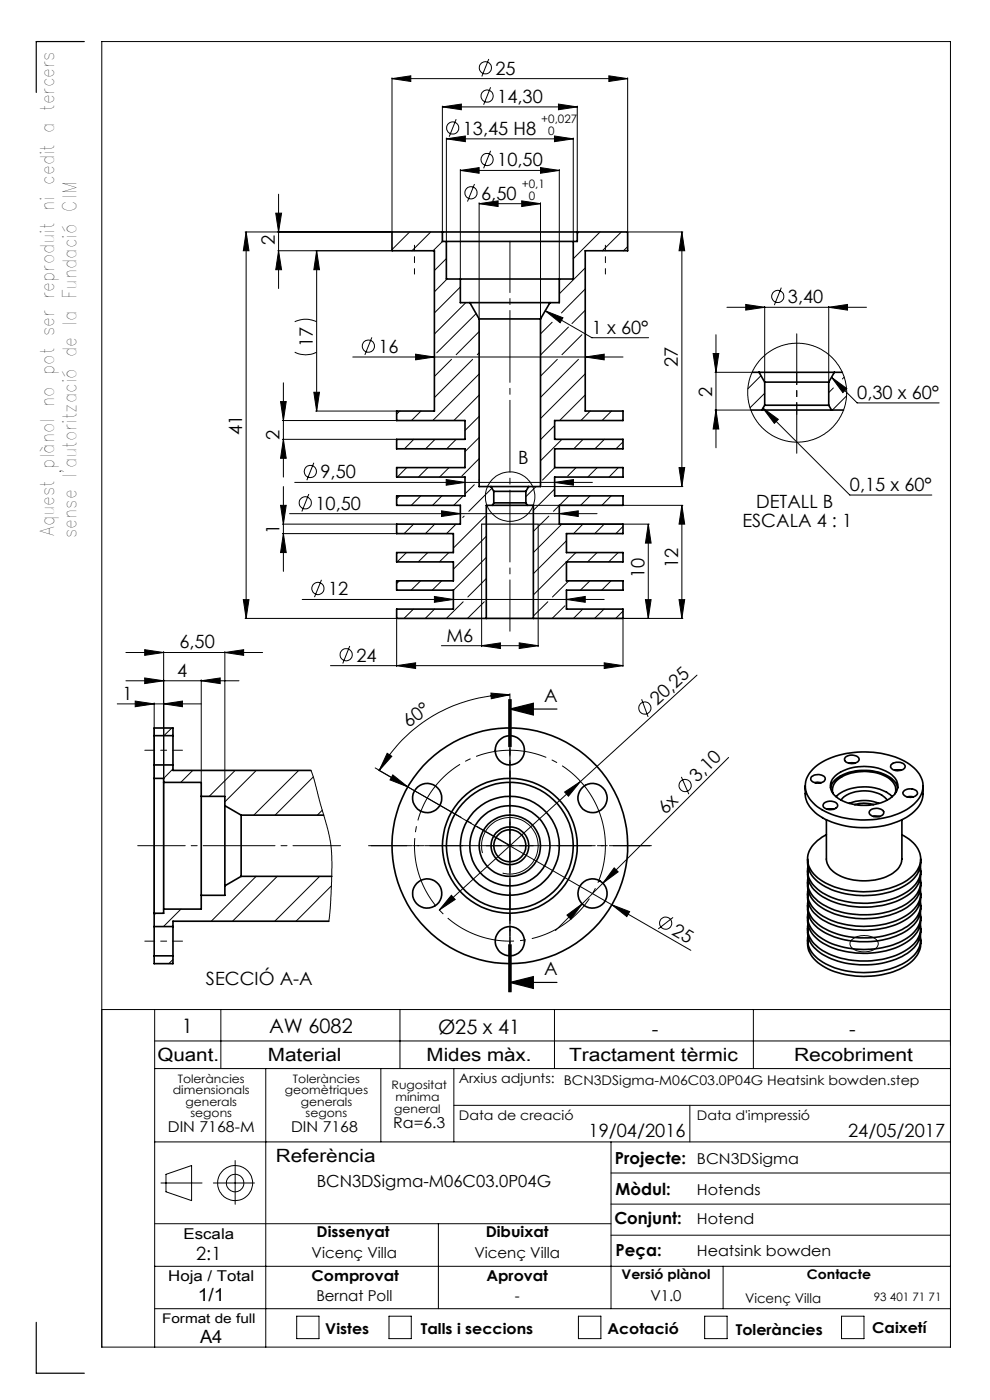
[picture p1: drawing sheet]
<svg xmlns="http://www.w3.org/2000/svg" width="210mm" height="297mm" viewBox="0 0 210 297" stroke-linecap="round" stroke-linejoin="round" font-family="sans-serif">
<g fill="none" stroke="#000" stroke-width=".21">
<path d="M83.1 16.7l4-.6v1.2zM83.1 16.5v32.5M83.1 16.7h50M103.7 12.5l-1.5 3.7M104.1 18.5l-1.5 3.7M129.2 16.1l3.9 .6-3.9 .6zM133.1 16.5v32.5M93.8 22.7l4.1-.6v1.2zM93.8 22.5v26.5M93.8 22.7h28.6M94.7 29.5l4-.6v1.2zM94.7 29.3v21.7"/>
<path d="M94.7 29.5h26.9M96.8 25.3l-1.5 3.7M97.6 36.2l4-.6v1.2zM97.6 35.9v23.1M97.6 36.2h21M100.6 39l-1.4 3.8M104.1 32l-1.5 3.7M114.7 35.6l3.9 .6-3.9 .6zM117.6 28.9l4 .6-4 .6zM118.5 22.1l3.9 .6-3.9 .6zM118.6 35.9v23.1M121.6 29.3v21.7"/>
<path d="M122.4 22.5v26.5M52 49.2h30.9M52.2 49.2l.6 4h-1.2zM52.2 49.2v82M58.5 45.2h1.2l-.6 4zM58.9 53.2h24M59.1 53.2l.6 4h-1.2zM59.1 41.2v20M67.2 53.2l.6 4h-1.2zM67.2 53.2v34M86.9 49.2l-3.8 3.7M91.4 49.2l-4 4"/>
<path d="M93.9 51.2l-2 2M94.7 54.9l-2.6 2.5M94.8 59.2l-2.7 2.7M101.6 43.2l4.1-.6v1.2zM101.6 43v24.5M101.6 43.2h13.1M110.7 42.6l4 .6-4 .6zM114.7 43v24.5M122.8 49.2l-.4 .4M124.1 56.8l-5.5 5.5M127.3 49.2l-5.7 5.7M131.8 49.2l-4 4"/>
<path d="M133.1 52.3l-.8 .9M133.3 49.2h11.6M144.6 49.2l.6 4h-1.2zM144.6 49.2v54M62.5 74.7a5.1 5.1 0 0 0 4.7 0M62.5 68.3a5.4 5.4 0 0 1 4.7 0M74.8 75.7h57.4M78.9 71.6l-1.5 3.7M88.2 75.1l3.9 .6-3.9 .6zM95.8 76.2l-3.7 3.7M97.6 60.9l-5.5 5.5M98.8 64.2l-6.7 6.7"/>
<path d="M100.3 76.2l-8.2 8.1M101 66.5l-8.4 8.4M101.6 79.3l-9.8 9.9M101.6 74.9l-.4 .3M101.6 70.3l-4.8 4.9M115.6 65.9l3.8 1.5-.6 1.1zM115.6 65.9l10 5.7h12M116.8 64.2l-.3 .3M117.1 68.4l-2.4 2.4M118.2 76.2l-3.5 3.6M120.6 69.4l-5.9 5.8M122.7 76.2l-8 8.1"/>
<path d="M123.4 71l-4.2 4.2M124.1 75.7l4.1-.6v1.2zM124.1 65.8l-2.8 2.8M124.1 79.3l-9.4 9.5M124.1 61.3l-5 5.1M151.3 75h1.2l-.6 4zM151.7 79h7.6M151.9 71v24M154.2 65.2h29.6M158.2 64.6l4 .6-4 .6zM161.4 79.7l-2.8 2.8M162.2 65v15.9"/>
<path d="M165.7 61l-1.4 3.7M175.8 65.2l4-.6v1.2zM175.8 65v15.9M59.5 85.2h1.2l-.6 4zM59.9 93.2h24.1M59.9 89.2h24.1M60.1 93.2l.6 4h-1.2zM60.1 81.2v20M66.6 83.2h1.2l-.6 4zM66.6 98.2l-1.5 3.7M67 87.2h17M84.8 87.2l-.7 .6"/>
<path d="M86.3 99.2l-2 2M87.8 93.2l-2 2M89.3 87.2l-2 2M90.8 99.2l-2 2M92.3 93.2l-2 2M95.3 99.2l-2.1 2M96.8 93.2l-2 2M101.6 88.3l-3 3M101.6 92.8l-3 3M101.6 83.8l-5.3 5.4M101.6 97.3l-3.6 3.7M117.7 90.3l-3 3"/>
<path d="M117.7 99.2l-2.6 2.6M119.2 93.2l-4.5 4.6M122.2 99.2l-1.8 1.8M123.7 93.2l-2 2M124.1 83.8l-5.4 5.4M125.2 87.2l-2 2M126.7 99.2l-2 2M128.2 93.2l-2 2M129.7 87.2l-2 2M131.2 99.2l-2 2M132.2 93.7l-1.5 1.5M144 99.2h1.2l-.6 4z"/>
<path d="M151.7 87h7.4M151.9 87l.6 4h-1.2zM161.8 86.6l3.3 2.4-.8 .8zM161.8 86.6l18.5 18.4h17.4M162.2 83.4l-3.1 3.1M176.4 80l3.2 2.4-.8 .9zM176.4 80l5.4 5.5h17.4M176.8 82.3l-1 1M179.1 80l-.4 .4M179.6 84l-3 3M59.5 107.2h1.2l-.6 4zM59.9 111.2h24.1"/>
<path d="M59.9 113.2h24.1M60.1 113.2l.6 4h-1.2zM60.1 103.2v18M61.4 109h65.2M62.5 102.3h63.2M65.5 104.8l-1.5 3.7M84.8 105.2l-.7 .6M86.2 117.2l-2 2M87.7 111.2l-2 2M89.3 105.2l-2.1 2M90.7 117.2l-2 2M92.2 111.2l-2 2"/>
<path d="M93.7 108.4l3.9 .6-3.9 .6zM93.7 105.2l-1.9 2M94.7 101.7l3.9 .6-3.9 .6zM95.2 117.2l-2 2M96.7 111.2l-2 2M98.2 105.2l-2 2M98.5 109.5l-.4 .3M100.6 102.8l-2 2M101.6 101.8h.1M102.2 111.2v20M102.9 109.5l-6.7 6.8M103.2 113.8l-7 7"/>
<path d="M103.2 118.2l-7 7M104.4 103.6l-5 4.9M104.7 107.2h40.2M113.7 103.2l-2.2 2.2M114.2 111.2v20M114.3 111.2h23.4M114.9 103.2h30M116.4 109.5l-3.3 3.2M117.7 102.3l3.9-.6v1.2zM117.7 103.7l-4.6 4.6M118.1 107.7l-.7 .8M118.6 109l4.1-.6v1.2z"/>
<path d="M119.2 111.2l-6.1 6M120.2 114.7l-7.1 7M120.7 105.2l-2.4 2.4M122.2 117.2l-9.1 9M123.6 111.2l-1.9 2M125.2 105.2l-2 2M126.6 117.2l-2 2M128.2 111.2l-2 2M129.6 105.2l-1.9 2M131.1 117.2l-2 2M132.2 111.7l-1.6 1.5M137.5 111.2l.6 4h-1.2z"/>
<path d="M137.5 111.2v20M144.6 107.2l.6 4h-1.2zM144.6 107.2v24M26.7 138.4h29M30.7 137.8l4 .6-4 .6zM34.7 138.2v54.5M47.7 138.4l4-.6v1.2zM47.7 138.2v30.5M51.6 127.2h1.2l-.6 4zM52 131.2h32M64.1 127.2h64.1M68.2 123l-1.5 3.7"/>
<path d="M74.2 137.1l-1.5 3.7M84.1 131.4v10M84.7 123.2l-.6 .6M87.7 129.2l-2 2M89.2 123.2l-2 2M92.1 126.5l4.1 .7-4.1 .6zM92.2 129.2l-2 2M93.6 137h20.6M93.7 123.2l-2 2M98.2 127.7l-3.5 3.5M102.2 137l4-.6v1.2zM102.2 131.4v5.8"/>
<path d="M102.7 127.7l-3.5 3.5M103.2 122.7l-4 3.9M103.4 131.2h41.5M110.1 136.4l4.1 .6-4.1 .6zM114.2 131.4v5.8M116.2 127.7l-3.1 3M119.8 128.5l-2.7 2.7M120.2 127.2l3.9-.7v1.3zM120.7 123.2l-3.5 3.4M123.6 129.2l-2 2M125.1 123.2l-2 2M128.1 129.2l-2 2"/>
<path d="M129.6 123.2l-2 2M132.2 131.4v10M132.2 125.2h-.1M132.2 129.6l-1.6 1.6M136.9 127.2h1.2l-.6 4zM144 127.2h1.2l-.6 4zM24.9 149.3h17.8M26.7 144.4h24M28.7 148.7l4 .6-4 .6zM30.7 143.8l4 .6-4 .6zM32.7 149.1v44.4M34.7 149.3l4-.6v1.2z"/>
<path d="M36.4 154.4l-1.6 1.7M42.7 144.4l4-.6v1.2zM42.7 144.2v21.6M70.1 141.2h62.1M82.1 159.8l1 .6-2.7 3.1zM84.1 141.2l4.1-.6v1.2zM104.1 147l4.1 .4-4 .8zM108.2 147.4a31.9 31.9 0 0 0-27.8 16.1M108.2 147.2v2M128.2 140.6l4 .6-4 .6zM136.1 148.3l1.4 3.8M147.8 143.2l-24.7 22.6"/>
<path d="M36.7 163.1l-2 2M40.9 163.4l-2.6 2.6M49.9 163.4l-5.5 5.5M54.4 163.4l-6.7 6.7M63.4 163.4l-9.6 9.5M65.9 163.4l.7 1.9 1.3 5.2 1.4 4.6 .9 4.5 .2 3.1-.1 4.4-.2 5.6-.4 2.7M66.5 164.8l-8.2 8.1M68.4 171.9l-1.1 1M79.6 162.9l6.9 4M80.3 163.4l10.2 5.8M83.3 164.4l3.2 2.5-3.8-1.5zM86.5 166.9l60 34.7"/>
<path d="M103.2 179.4h9.9M108.2 174.4v10M119.8 168l3.3-2.2-2.5 3.1zM123.1 165.8l-29.9 27.3M144.5 164.8l1.6 3.7M154.6 160.7l-36.8 36.7M33.1 193.7l-.4 .4M38.4 192.9l-3.7 3.7M54.3 185.9l-9.5 9.5M58.8 185.9l-9.5 9.5M67.8 185.9l-9.5 9.5M70.3 187.9l-7.5 7.5"/>
<path d="M95.7 189.9l.9 .9-3.4 2.3zM102.3 181a6 6 0 0 1 5.3-7.6 6 6 0 0 1 6.5 6.5 6 6 0 0 1-7.5 5.3M120.3 194.1l3.2-2.4-2.4 3.3zM129.8 191.9l3.8 1.5-.6 1zM130.3 184.1l.8 .9-3.2 2.4zM142.8 194.6l-3.2 2.5M180.7 199.3a4.1 4.1 0 0 1 5.5 .4 1.57 1.57 0 0 1-1.6 2.1 3.9 3.9 0 0 1-4.2-1.1 1.08 1.08 0 0 1 .3-1.4zM21.6 214.2h180M32.8 214.2v71.6M36.7 203.5l-.9 .9M46.8 214.2v12.5M84.8 214.2v12.5"/>
<path d="M117.6 214.2v12.5M159.8 214.2v12.5M32.8 220.8h168.8M32.8 226.7h168.8M56.4 226.7v59.1M80.8 226.7v15.5M96.3 226.7v15.5M96.3 234.5h105.3M146.3 234.5v7.7M32.8 259.6h96.8M32.8 242.2h168.8M34.1 251h8.8"/>
<path d="M35.2 249.1l5.4-1.8v7.4l-5.4-1.9zM45.3 251h8.7M49.9 246.2v9.3M93 259.6v18M129.6 242.2v35.4M129.6 255.4h72M129.6 248.8h72M32.8 277.6h168.8M32.8 268.6h168.8M62.9 279.2h4.8v4.8h-4.8zM82.5 279.2h4.7v4.8h-4.7zM122.7 279.2h4.8v4.8h-4.8z"/>
<path d="M129.6 262h72M149.5 279.2h4.7v4.8h-4.7zM153.4 268.6v9M178.5 279.2h4.8v4.8h-4.8zM21.6 285.8h180v-277h-180v277"/>
<circle cx="103" cy="14.4" r="1.29"/>
<circle cx="96" cy="27.2" r="1.3"/>
<circle cx="103.3" cy="33.8" r="1.3"/>
<circle cx="103.3" cy="20.4" r="1.3"/>
<circle cx="99.9" cy="40.9" r="1.3"/>
<circle cx="78.1" cy="73.4" r="1.31"/>
<circle cx="165" cy="62.9" r="1.29"/>
<circle cx="169.1" cy="83.3" r="10.5"/>
<circle cx="64.8" cy="106.7" r="1.29"/>
<circle cx="65.8" cy="100" r="1.3"/>
<circle cx="108.2" cy="105.4" r="5.2"/>
<circle cx="67.4" cy="124.8" r="1.29"/>
<circle cx="73.4" cy="138.9" r="1.29"/>
<circle cx="136.8" cy="150.2" r="1.3"/>
<circle cx="145.3" cy="166.6" r="1.31"/>
<circle cx="141.2" cy="195.8" r="1.29"/>
<circle cx="49.9" cy="251" r="3.7"/>
<circle cx="49.9" cy="251" r="1.86"/>
</g>
<g fill="none" stroke="#000" stroke-width=".25">
<path d="M17.9 8.8h-10.2v10.8M102.2 111.2h12M107.9 148.4v10M108.2 150.4h9.9M108.2 150.4l4.9-1.2v2.5zM108.2 148.4v10M108.4 148.4v10M107.9 200.4v10M108.2 208.4h9.9M108.2 208.4l4.9-1.2v2.5zM108.2 200.4v10M108.4 200.4v10z"/>
<path d="M7.7 280.5v10.8h10.2"/>
</g>
<path d="M127.5 173.5a20.3 20.3 0 0 0-33.8-8.2 20.3 20.3 0 0 0 9.1 33.6 20.3 20.3 0 0 0 25.1-24.2l-.4-1.2" fill="none" stroke="#000" stroke-width=".21" stroke-dasharray="15.2 1.3 1.3 1.3" stroke-dashoffset="1.2" stroke-linecap="butt"/>
<path d="M108.2 133.9v-82.7" fill="none" stroke="#000" stroke-width=".21" stroke-dasharray="15.2 1.3 1.3 1.3" stroke-dashoffset="4.4"/>
<path d="M108.2 148.4v62" fill="none" stroke="#000" stroke-width=".25" stroke-dasharray="6.3 1.3 1.3 1.3" stroke-dashoffset="2.7"/>
<path d="M108.3 179.4l-17.7-10.1" fill="none" stroke="#000" stroke-width=".21" stroke-dasharray="15.2 1.3 1.3 1.3" stroke-dashoffset="7"/>
<path d="M108.2 149.8v58" fill="none" stroke="#000" stroke-width=".21" stroke-dasharray="15.2 1.3 1.3 1.3" stroke-dashoffset="7.2"/>
<path d="M78.7 179.4h59.2" fill="none" stroke="#000" stroke-width=".21" stroke-dasharray="15.2 1.3 1.3 1.3" stroke-dashoffset="6.6"/>
<path d="M87.9 52v6.1M128.4 52v6.1" fill="none" stroke="#000" stroke-width=".21" stroke-dasharray="15.2 1.3 1.3 1.3" stroke-dashoffset="14.1"/>
<path d="M98.2 179.4h-20M108.2 169.4v-20M118.2 179.4h20M108.2 189.4v20" fill="none" stroke="#000" stroke-width=".21" stroke-dasharray="15.2 1.3 1.3 1.3" stroke-dashoffset="7.1"/>
<path d="M169 96.2v-25.4" fill="none" stroke="#000" stroke-width=".21" stroke-dasharray="15.2 1.3 1.3 1.3" stroke-dashoffset="4.5"/>
<path d="M169 79.1v8.8" fill="none" stroke="#000" stroke-width=".21" stroke-dasharray="15.2 1.3 1.3 1.3" stroke-dashoffset="12.7"/>
<path d="M30.7 159.2h8M30.7 199.7h8" fill="none" stroke="#000" stroke-width=".21" stroke-dasharray="15.2 1.3 1.3 1.3" stroke-dashoffset="13.1"/>
<path d="M72.2 179.4h-43" fill="none" stroke="#000" stroke-width=".21" stroke-dasharray="15.2 1.3 1.3 1.3" stroke-dashoffset="5.2"/>
<g fill="#000">
<path d="M83.1 16.7l4-.6v1.2zM129.2 16.1l3.9 .6-3.9 .6z"/>
<path d="M93.8 22.7l4.1-.6v1.2zM118.5 22.1l3.9 .6-3.9 .6z"/>
<path d="M94.7 29.5l4-.6v1.2zM117.6 28.9l4 .6-4 .6z"/>
<path d="M97.6 36.2l4-.6v1.2zM114.7 35.6l3.9 .6-3.9 .6zM115.6 65.9l3.8 1.5-.6 1.1zM161.8 86.6l3.3 2.4-.8 .8zM158.2 64.6l4 .6-4 .6zM175.8 65.2l4-.6v1.2zM176.4 80l3.2 2.4-.8 .9z"/>
<path d="M101.6 43.2l4.1-.6v1.2zM110.7 42.6l4 .6-4 .6zM88.2 75.1l3.9 .6-3.9 .6zM124.1 75.7l4.1-.6v1.2z"/>
<path d="M117.7 102.3l3.9-.6v1.2zM94.7 101.7l3.9 .6-3.9 .6z"/>
<path d="M118.6 109l4.1-.6v1.2zM93.7 108.4l3.9 .6-3.9 .6zM120.2 127.2l3.9-.7v1.3zM92.1 126.5l4.1 .7-4.1 .6z"/>
<path d="M144.6 107.2l.6 4h-1.2zM144 127.2h1.2l-.6 4zM59.5 107.2h1.2l-.6 4zM60.1 113.2l.6 4h-1.2zM67.2 53.2l.6 4h-1.2zM66.6 83.2h1.2l-.6 4zM137.5 111.2l.6 4h-1.2zM136.9 127.2h1.2l-.6 4zM151.3 75h1.2l-.6 4zM151.9 87l.6 4h-1.2z"/>
<path d="M51.6 127.2h1.2l-.6 4zM52.2 49.2l.6 4h-1.2zM144 99.2h1.2l-.6 4zM144.6 49.2l.6 4h-1.2zM60.1 93.2l.6 4h-1.2zM59.5 85.2h1.2l-.6 4zM59.1 53.2l.6 4h-1.2zM58.5 45.2h1.2l-.6 4z"/>
<path d="M110.1 136.4l4.1 .6-4.1 .6zM102.2 137l4-.6v1.2z"/>
<path d="M30.7 143.8l4 .6-4 .6zM42.7 144.4l4-.6v1.2zM30.7 137.8l4 .6-4 .6zM47.7 138.4l4-.6v1.2z"/>
<path d="M34.7 149.3l4-.6v1.2zM28.7 148.7l4 .6-4 .6z"/>
<path d="M84.1 141.2l4.1-.6v1.2zM128.2 140.6l4 .6-4 .6z"/>
<path d="M108.2 150.4l4.9-1.2v2.5zM108.2 208.4l4.9-1.2v2.5z"/>
<path d="M104.1 147l4.1 .4-4 .8zM82.1 159.8l1 .6-2.7 3.1z"/>
<path d="M83.3 164.4l-.6 1 3.8 1.5zM129.8 191.9l3.2 2.5 .6-1z"/>
<path d="M95.7 189.9l-2.5 3.2 3.4-2.3zM119.8 168l.8 .9 2.5-3.1z"/>
<path d="M120.3 194.1l.8 .9 2.4-3.3zM130.3 184.1l-2.4 3.3 3.2-2.4z"/>
</g>
<g fill="none" stroke="#000" stroke-width=".35">
<path d="M93.8 49.2h28.6M93.8 49.2v2h.9M93.8 49.2h-10.7v4h9v34h-8v2h14.5v4h-14.5v2h14.5v4h-14.5v2h14.5v4h-14.5v2h13.5v4h-13.5v2h12.1v4h-12.1v2h12.1v4h-12.1v2h12.1v4h-12.1v2h19.1M94.7 51.2h26.9M94.7 51.2v8h2.9M97.6 59.2h21M97.6 59.2v5h2.1M118.6 59.2v5h-1.9M121.6 51.2v8h-3M122.4 49.2v2h-.8M122.4 49.2h10.7v4h-9v34h8.1v2h-14.5v4h14.5v2h-14.5v4h14.5v2h-14.5v4h14.5v2h-13.6v4h13.6v2h-12v4h12v2h-12v4h12v2h-12v4h12v2h-19.1M99.7 64.2h17"/>
<path d="M99.7 64.2l1.9 3.5M101.6 67.7h13.1M101.6 67.7v35.5h2.5M114.7 67.7v35.5h-2.6M116.7 64.2l-2 3.5M159.5 79h1.5M161 79h16M161 79l1.2 2.1M177 79l-1.2 2.1M177 79h1.7M159.3 87h2.3M161.6 87h14.8"/>
<path d="M162.2 81.1h13.6M162.2 86h13.6M162.2 81.1v4.9M162.2 86l-.6 1M175.8 81.1v4.9M175.8 86l.6 1M176.4 87h2.5M104.1 103.2h8M104.1 103.2l.6 1M104.5 107.2h7.4M104.5 107.2h-1.3v24M104.7 104.2h6.8"/>
<path d="M104.7 106.7h6.8M104.7 104.2v2.5M104.7 106.7l-.2 .5M111.5 104.2v2.5M111.5 106.7l.4 .5M111.9 107.2h1.2v24M112.1 103.2l-.6 1M103.2 131.2h9.9M32.7 156.1v6.2M32.7 156.1v-1.7h4v1.7M32.7 156.1h4M36.7 156.1v6.2"/>
<path d="M32.7 165.1v28.6M32.7 165.1h2v.9M32.7 162.3v2.8M32.7 162.3h4M34.7 166v26.9M34.7 166h8v2.9M36.7 162.3v1.1h29.2M42.7 168.9v21M42.7 168.9h5v2M47.7 170.9v17M47.7 170.9l3.5 2M51.2 172.9v13"/>
<path d="M51.2 172.9h17.5M170.8 166.7a5.6 5.6 0 0 0 .7 3.9 11.5 11.5 0 0 0 7.9 4.6 18.5 18.5 0 0 0 14-2.6 5.5 5.5 0 0 0 2.4-4.2v-1.7M172.1 164.8a2.1 2.1 0 0 1 2.9 .2 1.03 1.03 0 0 1-1.3 1.1 1.46 1.46 0 0 1-1.7-.9zM172.5 163.1a16.2 16.2 0 0 1 11.9-3.5 14 14 0 0 1 10.3 4.2 4.7 4.7 0 0 1-.9 6.8 16.6 16.6 0 0 1-12 3.3 14.5 14.5 0 0 1-9.3-3.6 4.7 4.7 0 0 1 0-7.2zM172.9 166h1.3M174.8 170.4a2.06 2.06 0 0 1 2.9 .3 1.35 1.35 0 0 1-1.8 1.1 1.06 1.06 0 0 1-1.2-1.2zM175.3 173.9v8.3a4.5 4.5 0 0 0 3.3 3.8 12.6 12.6 0 0 0 10.8-.8 3.9 3.9 0 0 0 1.9-3v-8.3M175.3 177.1a6.3 6.3 0 0 0-4 5.2 6.1 6.1 0 0 0 3.8 5 18.7 18.7 0 0 0 17.4-.6 5.3 5.3 0 0 0 2.6-5.7 7.2 7.2 0 0 0-3.8-3.9M175.5 171.7h1.3M176.2 167.1a4.6 4.6 0 0 1 3.5-3.1 10.3 10.3 0 0 1 9.8 1.5l.7 1 .2 .6M176.7 168.3a2.97 2.97 0 0 1 1.8-3.5 10 10 0 0 1 10.5 .7 2.48 2.48 0 0 1 .9 2.8M177.1 164.7a10.2 10.2 0 0 1 12.4 0 2.71 2.71 0 0 1-.3 4.4 10.5 10.5 0 0 1-12.1-.3 2.71 2.71 0 0 1 0-4.1z"/>
<path d="M177.3 169a9.4 9.4 0 0 1 8.8-1.7 6.2 6.2 0 0 1 3.2 1.7M178.4 169.7a6.9 6.9 0 0 1 6.8-1.7 4.8 4.8 0 0 1 3 1.7M179.3 160.7a2.06 2.06 0 0 1 2.9 .2 1.33 1.33 0 0 1-1.8 1.1 .98 .98 0 0 1-1.2-1.2zM180.1 161.9h1.2M180.1 170.4a8.6 8.6 0 0 1 6.3 0M181.3 170.7a6.5 6.5 0 0 1 4 0M184.5 172a2.1 2.1 0 0 1 2.9 .2 1.21 1.21 0 0 1-1.6 1.1 1.24 1.24 0 0 1-1.4-1.1zM185.3 173.2h1.2M189 162.2a1.99 1.99 0 0 1 3 .3 1.5 1.5 0 0 1-2 1 .95 .95 0 0 1-1-1.3zM189.8 163.4h1.3M191.7 167.8a2.02 2.02 0 0 1 2.9 .3 1.31 1.31 0 0 1-1.8 1 1.05 1.05 0 0 1-1.2-1.1zM192.4 169h1.3"/>
<path d="M32.7 196.6v6.2M32.7 193.7v2.9M32.7 196.6h4M34.7 192.9v.8h-2M36.7 196.6v6.2M42.7 189.9v3h-8M47.7 187.9v2h-5M51.2 185.9l-3.5 2M51.2 185.9h19.2M69.7 195.4h-33v1.2M171.3 182.2a5.6 5.6 0 0 0 3.2 5.6 18.4 18.4 0 0 0 18-.3 5.6 5.6 0 0 0 2.8-5.3M171.3 184.7a5.4 5.4 0 0 0 2.7 5.2 18.3 18.3 0 0 0 18.5 .1 5.5 5.5 0 0 0 2.8-5.3"/>
<path d="M171.3 187.1a5.6 5.6 0 0 0 3.2 5.6 18.4 18.4 0 0 0 18-.3 5.6 5.6 0 0 0 2.8-5.3M171.3 189.6a5.5 5.5 0 0 0 2.7 5.2 18.3 18.3 0 0 0 18.5 .1 5.5 5.5 0 0 0 2.8-5.3M171.3 192a5.6 5.6 0 0 0 3.2 5.6 18.6 18.6 0 0 0 18-.3 5.6 5.6 0 0 0 2.8-5.3M171.3 194.5a5.9 5.9 0 0 0 3.8 5.9 18.4 18.4 0 0 0 17.4-.6 5.5 5.5 0 0 0 2.8-5.3M171.3 197a5.4 5.4 0 0 0 2.7 5.1 18.4 18.4 0 0 0 18.5 .1 5.6 5.6 0 0 0 2.8-5.2M171.3 199.4a5.6 5.6 0 0 0 3.2 5.5 18.4 18.4 0 0 0 18-.2 5.5 5.5 0 0 0 2.8-5.3M171.4 183.9a5.2 5.2 0 0 0 2.6 5.2 18.3 18.3 0 0 0 18.5 .1 5.3 5.3 0 0 0 2.7-5.3M171.4 186.3a5.2 5.2 0 0 0 2.6 5.2 18.4 18.4 0 0 0 17.9 .5 5.6 5.6 0 0 0 3.3-5.6v-.1M171.4 188.8a5.3 5.3 0 0 0 2.6 5.2 18.3 18.3 0 0 0 18.5 .1 5.3 5.3 0 0 0 2.7-5.3M171.4 191.2a5.2 5.2 0 0 0 2.6 5.2 18.4 18.4 0 0 0 18.5 .1 5.4 5.4 0 0 0 2.7-5.3M171.4 193.7a5.4 5.4 0 0 0 3.1 5.5 18.4 18.4 0 0 0 18-.2 5.3 5.3 0 0 0 2.7-5.3M171.4 196.1a5.2 5.2 0 0 0 2.6 5.2 18.3 18.3 0 0 0 18.5 .1 5.3 5.3 0 0 0 2.7-5.3"/>
<path d="M171.4 198.6a5.4 5.4 0 0 0 3.1 5.5 18.4 18.4 0 0 0 18-.2 5.4 5.4 0 0 0 2.7-5.3M32.7 202.8v1.6h4v-1.6M32.7 202.8h4"/>
<circle cx="108.2" cy="159.2" r="3.1"/>
<circle cx="90.6" cy="169.3" r="3.1"/>
<circle cx="108.1" cy="179.4" r="14.3"/>
<circle cx="108.1" cy="179.4" r="13.5"/>
<circle cx="108.1" cy="179.4" r="25"/>
<circle cx="108.1" cy="179.4" r="6.5"/>
<circle cx="108.1" cy="179.4" r="3.4"/>
<circle cx="108.2" cy="179.4" r="10.5"/>
<circle cx="108.2" cy="179.4" r="8.5"/>
<circle cx="108.2" cy="179.4" r="4"/>
<circle cx="125.7" cy="169.3" r="3.1"/>
<circle cx="90.6" cy="189.5" r="3.1"/>
<circle cx="108.2" cy="199.7" r="3.1"/>
<circle cx="125.7" cy="189.5" r="3.1"/>
</g>
<g font-size="4.2">
<text x="38.6" y="219">1</text>
<text x="57.1" y="219.2">AW 6082</text>
<text x="92.9" y="219.4">Ø25 x 41</text>
<text x="138.3" y="219.7">-</text>
<text x="180.1" y="219.7">-</text>
</g>
<g font-size="4">
<text x="11.5" y="113.7" transform="rotate(-90 11.5 113.7)">Aquest plànol no pot ser reproduit ni cedit a tercers</text>
<text x="16.2" y="114.1" transform="rotate(-90 16.2 114.1)">sense l'autorització de la Fundació CIM</text>
</g>
<g font-size="3.9">
<text x="105.1" y="15.8">25</text>
<text x="105.5" y="21.8">14,30</text>
<text x="98.2" y="28.6">13,45 H8</text>
<text x="105.5" y="35.3">10,50</text>
<text x="102.1" y="42.4">6,50</text>
<text x="58.3" y="52" transform="rotate(-90 58.3 52)">2</text>
<text x="167.1" y="64.3">3,40</text>
<text x="125.6" y="70.8">1 x 60°</text>
<text x="66.3" y="73.6" transform="rotate(-90 66.3 73.6)">17</text>
<text x="80.3" y="74.9">16</text>
<text x="143.8" y="77.9" transform="rotate(-90 143.8 77.9)">27</text>
<text x="151" y="84.2" transform="rotate(-90 151 84.2)">2</text>
<text x="181.9" y="84.6">0,30 x 60°</text>
<text x="51.4" y="92.3" transform="rotate(-90 51.4 92.3)">41</text>
<text x="59.3" y="93.3" transform="rotate(-90 59.3 93.3)">2</text>
<text x="68" y="101.5">9,50</text>
<text x="109.9" y="98.5">B</text>
<text x="160.4" y="107.9">DETALL B</text>
<text x="180.3" y="104.2">0,15 x 60°</text>
<text x="59.3" y="113.4" transform="rotate(-90 59.3 113.4)">1</text>
<text x="66.9" y="108.1">10,50</text>
<text x="157.5" y="111.7">ESCALA 4 : 1</text>
<text x="136.7" y="122.6" transform="rotate(-90 136.7 122.6)">10</text>
<text x="143.8" y="120.5" transform="rotate(-90 143.8 120.5)">12</text>
<text x="69.6" y="126.3">12</text>
<text x="38.1" y="137.6">6,50</text>
<text x="94.7" y="136.1">M6</text>
<text x="37.6" y="143.6">4</text>
<text x="75.6" y="140.3">24</text>
<text x="26" y="148.5">1</text>
<text x="115.4" y="148.9">A</text>
<text x="139.4" y="149.8" transform="rotate(-42 139.4 149.8)">20,25</text>
<text x="86.6" y="154.4" transform="rotate(-36 86.6 154.4)">60°</text>
<text x="147.9" y="166.2" transform="rotate(-45 147.9 166.2)">3,10</text>
<text x="141.2" y="172.9" transform="rotate(-45 141.2 172.9)">6x</text>
<text x="142.3" y="198.2" transform="rotate(30 142.3 198.2)">25</text>
<text x="43.7" y="209">SECCIÓ A-A</text>
<text x="115.4" y="206.9">A</text>
<text x="33.4" y="225">Quant.</text>
<text x="56.8" y="225">Material</text>
<text x="90.5" y="225">Mides màx.</text>
<text x="120.7" y="225">Tractament tèrmic</text>
<text x="168.4" y="225">Recobriment</text>
<text x="124.8" y="241.3">19/04/2016</text>
<text x="179.9" y="241.3">24/05/2017</text>
<text x="58.5" y="246.5">Referència</text>
<text x="41.6" y="267.2">2:1</text>
<text x="41.9" y="276.1">1/1</text>
<text x="42.4" y="284.9">A4</text>
</g>
<g font-size="3.5">
<text x="67.2" y="251.9">BCN3DSigma-M06C03.0P04G</text>
<text x="130.5" y="246.8">Projecte:</text>
<text x="130.6" y="253.4">Mòdul:</text>
<text x="130.3" y="259.8">Conjunt:</text>
<text x="130.6" y="266.4">Peça:</text>
</g>
<g font-size="3.2">
<text x="83.4" y="239.3">Ra=6.3</text>
<text x="35.6" y="240.1">DIN 7168-M</text>
<text x="61.7" y="240.1">DIN 7168</text>
<text x="147.8" y="246.8">BCN3DSigma</text>
<text x="147.8" y="253.4">Hotends</text>
<text x="38.9" y="262.9">Escala</text>
<text x="67.2" y="262.5">Dissenyat</text>
<text x="103" y="262.5">Dibuixat</text>
<text x="147.8" y="259.8">Hotend</text>
<text x="66.1" y="266.8">Vicenç Villa</text>
<text x="100.6" y="266.8">Vicenç Villa</text>
<text x="147.8" y="266.4">Heatsink bowden</text>
<text x="35.7" y="271.7">Hoja / Total</text>
<text x="66.1" y="271.7">Comprovat</text>
<text x="103.2" y="271.7">Aprovat</text>
<text x="67.1" y="276.1">Bernat Poll</text>
<text x="109.2" y="276.1">-</text>
<text x="138" y="276.1">V1.0</text>
<text x="69" y="283.1">Vistes</text>
<text x="89.3" y="283.1">Talls i seccions</text>
<text x="128.8" y="283.1">Acotació</text>
<text x="156.1" y="283.2">Toleràncies</text>
<text x="185" y="282.8">Caixetí</text>
</g>
<g font-size="2.8">
<text x="97.3" y="229.6">Arxius adjunts: BCN3DSigma-M06C03.0P04G Heatsink bowden.step</text>
<text x="97.3" y="237.7">Data de creació</text>
<text x="147.8" y="237.7">Data d'impressió</text>
<text x="131.8" y="271.4">Versió plànol</text>
<text x="171.2" y="271.4">Contacte</text>
<text x="34.4" y="280.7">Format de full</text>
<text x="158" y="276.3">Vicenç Villa</text>
</g>
<g font-size="2.5">
<text x="114.8" y="26.1">+0,027</text>
<text x="116.3" y="28.6">0</text>
<text x="110.7" y="39.9">+0,1</text>
<text x="112.2" y="42.3">0</text>
<text x="36.7" y="232.1">dimensionals</text>
<text x="37.7" y="229.6">Toleràncies</text>
<text x="60.4" y="232.1">geomètriques</text>
<text x="62.1" y="229.6">Toleràncies</text>
<text x="83.1" y="231">Rugositat</text>
<text x="83.9" y="233.5">mínima</text>
<text x="39.4" y="234.6">generals</text>
<text x="40.4" y="237.1">segons</text>
<text x="63.8" y="234.6">generals</text>
<text x="64.8" y="237.1">segons</text>
<text x="83.6" y="236.2">general</text>
<text x="185.4" y="276.1">93 401 71 71</text>
</g>
</svg>
